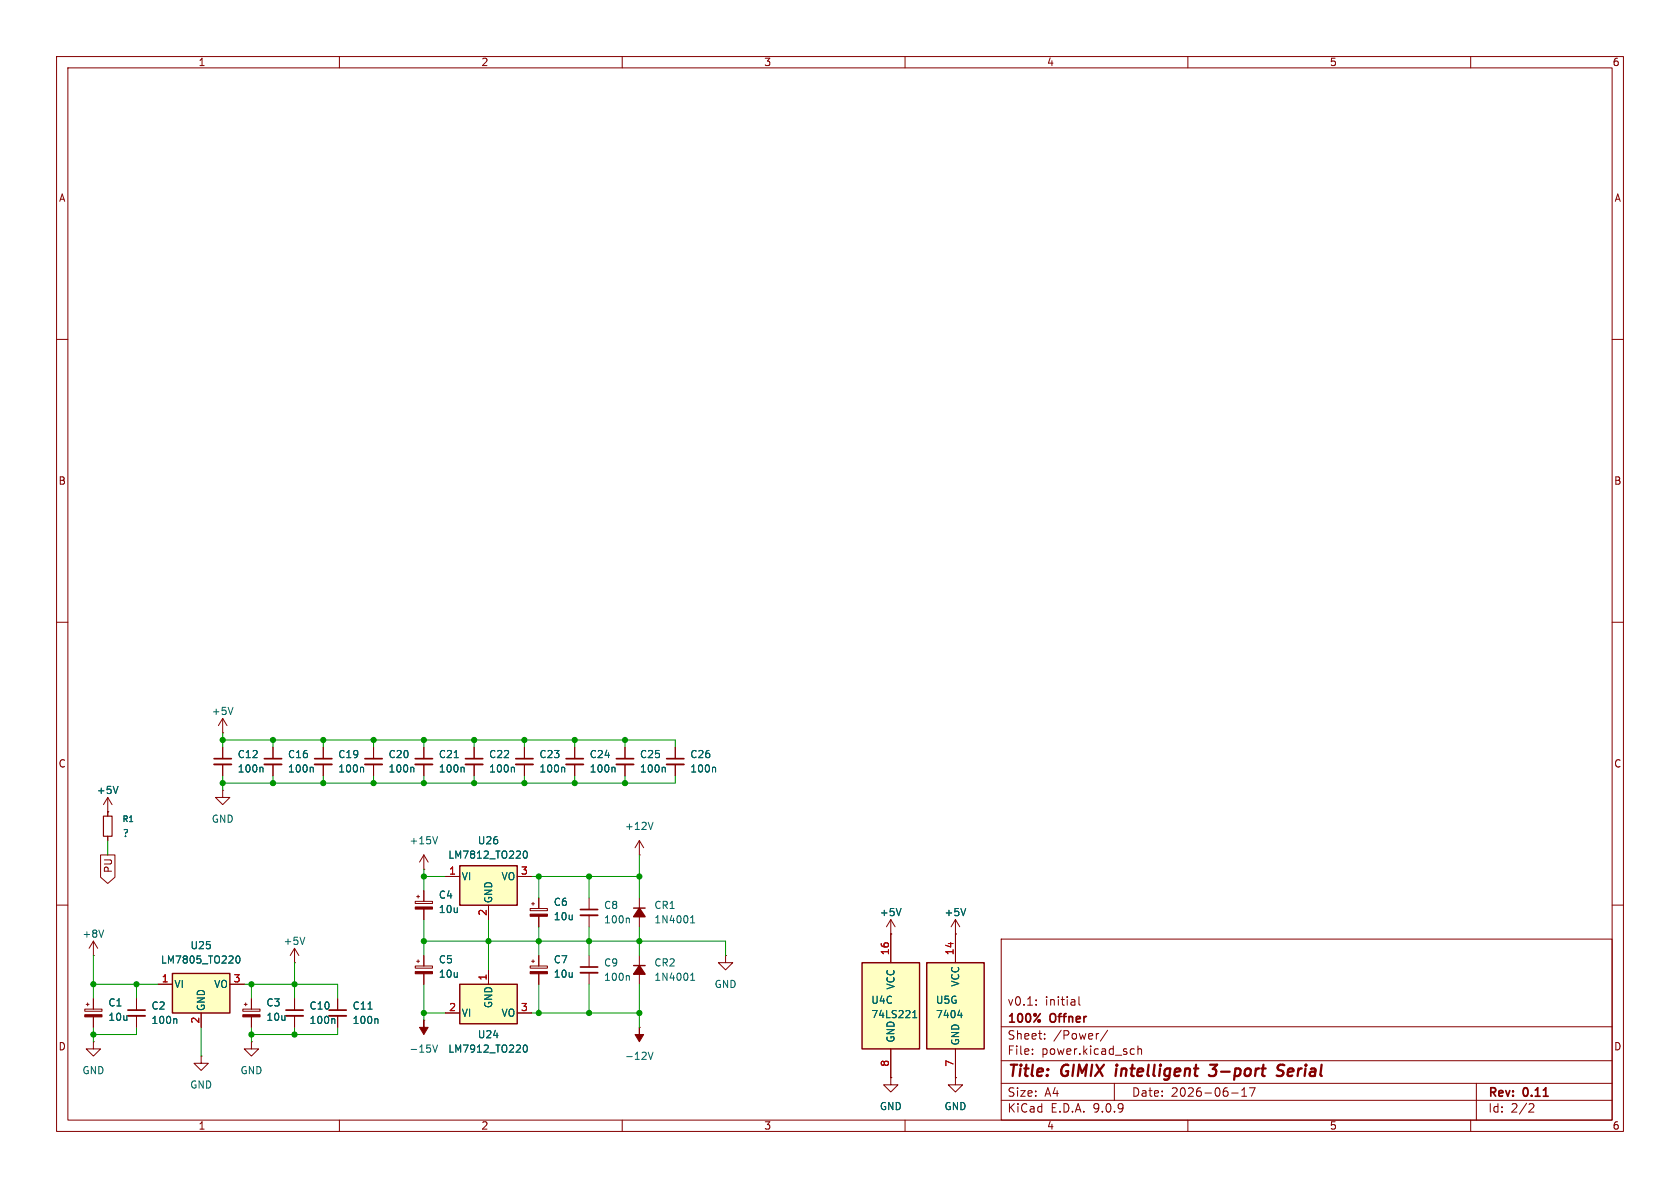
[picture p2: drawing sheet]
<svg xmlns="http://www.w3.org/2000/svg" width="297mm" height="210mm" viewBox="0 0 297 210" stroke-linecap="round" stroke-linejoin="round" font-family="sans-serif">
<g fill="none" stroke="#840000" stroke-width=".18">
<path d="M10 10h277v190h-277zM12 12h273v186h-273zM60 10v2M110 10v2M160 10v2M210 10v2M260 10v2M10 60h2M285 60h2M10 110h2M285 110h2M39.4 139.7v1.3h1.2l-1.2 1.2-1.3-1.2h1.3"/>
<path d="M39.4 139.7h.1M39.4 129.5h.1M39.4 127l-.8 1.3M39.4 127l.7 1.3M39.4 127v2.5M39.4 132.1v2M39.4 135.1v2.1M48.3 132.1v2M48.3 135.1v2.1M57.1 132.1v2M57.1 135.1v2.1M66 132.1v2"/>
<path d="M66 135.1v2.1M19 143.5h.1M19 141v3.3M19 147.8v.8M19 141l-.7 1.2M19 141l.8 1.2M73.4 159.3h3.1v.4h-3.1zM73.7 158.5h.5M73.9 158.2v.6M74.9 153.7h.1M74.9 151.1l-.7 1.3M74.9 151.1l.8 1.3"/>
<path d="M74.9 151.1v2.6M74.9 157.5v1.8M94 159.8h.5M94.2 159.5v.5M95.2 158.8v1.8M104.1 158.8v2M10 160h2M15 178.4h3v.4h-3zM15.2 177.5h.5M15.5 177.3v.5M16.5 168.9h.1M16.5 166.4l-.8 1.2"/>
<path d="M16.5 166.4l.8 1.2M16.5 166.4v2.5M16.5 176.5v1.9M16.5 179.8v1.8M24.1 176.5v2.1M24.1 179.6v2M52.1 170.2h.1M52.1 167.6v2.6M52.1 176.5v2.1M52.1 179.6v2M52.1 167.6l-.8 1.3M52.1 167.6l.7 1.3"/>
<path d="M59.7 176.5v2.1M59.7 179.6v2M74.9 160.7v1.9M93.7 160.6h3.1v.4h-3.1zM95.2 162v1.8M104.1 161.8v2M177 166h108v32h-108zM183.2 177.6v.1M183.2 176.8v.1M190.7 176.2v1.3l.3 .2M285 160h2M16.5 184.2v1.2h1.3l-1.3 1.3-1.3-1.3h1.3"/>
<path d="M16.5 184.2h.1M35.6 186.7v1.3h1.2l-1.2 1.2-1.3-1.2h1.3M35.6 186.7h.1M44.4 184.2v1.2h1.3l-1.3 1.3-1.2-1.3h1.2M44.4 184.2h.1M60 198v2M110 198v2M160 198v2M177 194.5h108M177 191.5h108M177 187.5h108M177 181.5h108"/>
<path d="M182.5 186.3v.1M182.5 185.5v.1M184.7 183.6v.1M184.7 182.8v.1M194.2 182.7l-.2 .1M195.8 182.1l-1.3 2M197 191.5v3M200.1 185.4l.4 .1M200.5 186.3l-.4 .1M201.2 185.5l.2-.1 .3 .1 .1 .9M201.2 184.9v1.5M210 198v2"/>
<path d="M217.7 193.2h1.2M219.5 193.8h.9M219.5 192.7l.5-.4v1.5M221.9 192.3l-.7 1.5M260 198v2M261 191.5v6.5M270.5 195.1l.5 .1 .2 .3-1 1.1h1"/>
</g>
<path d="M197.4 188.9l-.2 1.3M213.7 190l.3 .2h.5l.3-.2M213.9 188.2h1.3l-.8 .8 .5 .1M227.1 188.3a.85 .85 0 0 0-1.1 .1 .45 .45 0 0 0 .2 .8l.4 .1a.49 .49 0 0 1 .3 .5 .49 .49 0 0 1-.5 .4l-.7-.1" fill="none" stroke="#840000" stroke-width=".4"/>
<path d="M37.8 134.1h3.1M46.7 134.1h3.1M55.6 134.1h3.1M64.5 134.1h3.1M22.6 178.6h3.1M50.5 178.6h3.1M58.2 178.6h3M102.6 160.8h3.1" fill="none" stroke="#840000" stroke-width=".3"/>
<path d="M37.8 135.1h3.1M46.7 135.1h3.1M55.6 135.1h3.1M64.5 135.1h3.1M22.6 179.6h3.1M50.5 179.6h3.1M58.2 179.6h3M102.6 161.8h3.1" fill="none" stroke="#840000" stroke-width=".33"/>
<g fill="none" stroke="#006464" stroke-width=".18">
<path d="M20.9 139l-.5 1.3M41.2 125l-.4 1.3M46.3 135.6l.2 .2v.7M55.2 135.6l.2 .2v.7M64.1 135.6l.2 .2v.7M73 135.6l.2 .2v.7M77.3 147.9l-.4 1.3M18.3 164.4l-.4 1.3M53.9 165.7l-.4 1.2M65.1 178.4h.7M111.1 162.3l.2 .2v.6M31.1 180.1l.2 .2v.6"/>
<path d="M59 180.1l.2 .2v.6M66.6 180.1l.2 .2v.6"/>
</g>
<path d="M18.3 144.3h1.5v3.5h-1.5z" fill="none" stroke="#840000" stroke-width=".2"/>
<g fill="#840000" stroke="#840000" stroke-width=".18">
<path d="M15 179.4h3v.4h-3z"/>
<path d="M93.7 161.6h3.1v.4h-3.1z"/>
<path d="M73.4 160.3h3.1v.4h-3.1z"/>
</g>
<path d="M81.3 153h10.1v7h-10.1z" fill="#ffffc2"/>
<path d="M81.3 153h10.1v7h-10.1z" fill="none" stroke="#840000" stroke-width=".25"/>
<path d="M78.7 154.9h2.6M91.4 154.9h2.6M86.4 160v2.6" fill="none" stroke="#840000" stroke-width=".18"/>
<path d="M92.7 150.5l.1-.1a.68 .68 0 0 1 .4 .7 .68 .68 0 0 1-.4 .6 .84 .84 0 0 1-.1-1.2z" fill="none" stroke="#006464" stroke-width=".18"/>
<path d="M30.5 172.1h10.1v7h-10.1z" fill="#ffffc2"/>
<path d="M30.5 172.1h10.1v7h-10.1z" fill="none" stroke="#840000" stroke-width=".25"/>
<g fill="none" stroke="#840000" stroke-width=".18">
<path d="M27.9 174h2.6M35.6 179.1v2.5M40.6 174h2.6M42.9 178.4h3.1v.4h-3.1zM43.2 177.5h.5M43.4 177.3v.5M44.4 176.5v1.9M44.4 179.8v1.8M93.7 170.8h3.1v.3h-3.1zM94 169.9h.5M94.2 169.7v.5M95.2 168.9v1.9"/>
<path d="M95.2 172.1v1.9M104.1 168.9v2M104.1 172v2"/>
</g>
<path d="M41.8 169.1l.2-.1a.68 .68 0 0 1 .4 .6 .68 .68 0 0 1-.4 .7l-.2-.2-.1-.3zM111.1 172.5l.2 .1v.7" fill="none" stroke="#006464" stroke-width=".18"/>
<g fill="#840000" stroke="#840000" stroke-width=".18">
<path d="M42.9 179.4h3.1v.4h-3.1z"/>
<path d="M93.7 171.8h3.1v.3h-3.1z"/>
</g>
<path d="M102.6 170.9h3.1" fill="none" stroke="#840000" stroke-width=".3"/>
<path d="M102.6 172h3.1" fill="none" stroke="#840000" stroke-width=".33"/>
<path d="M81.3 174h10.1v7h-10.1z" fill="#ffffc2"/>
<path d="M81.3 174h10.1v7h-10.1z" fill="none" stroke="#840000" stroke-width=".25"/>
<path d="M73.4 170.8h3.1v.3h-3.1zM73.7 169.9h.5M73.9 169.7v.5M74.9 168.9v1.9M74.9 172.1v1.9M78.7 179.1h2.6M86.4 171.5v2.5M91.4 179.1h2.6M74.9 180.3h.1" fill="none" stroke="#840000" stroke-width=".18"/>
<path d="M76.5 184.7l.4 1.3 .4-1.3M92.7 184.8l.1-.1a.68 .68 0 0 1 .4 .7 .68 .68 0 0 1-.4 .6 .84 .84 0 0 1-.1-1.2z" fill="none" stroke="#006464" stroke-width=".18"/>
<g fill="#840000" stroke="#840000" stroke-width=".18">
<path d="M74.9 180.3v1.3h.8l-.8 1.3-.7-1.3h.7z"/>
<path d="M73.4 171.8h3.1v.3h-3.1z"/>
</g>
<path d="M163.8 170.2h10.2v15.2h-10.2z" fill="#ffffc2"/>
<path d="M112 170.7h2M163.8 170.2h10.2v15.2h-10.2z" fill="none" stroke="#840000" stroke-width=".25"/>
<g fill="none" stroke="#840000" stroke-width=".18">
<path d="M74.9 132.1v2M74.9 135.1v2.1M83.8 132.1v2M83.8 135.1v2.1M92.7 132.1v2M92.7 135.1v2.1M110.5 132.1v2M110.5 135.1v2.1M119.4 132.1v2M119.4 135.1v2.1M113 151.1h.1M113 148.6l-.7 1.3"/>
<path d="M113 148.6l.8 1.3M113 148.6v2.5M113 168.9v5.1M128.3 168.9v1.3h1.2l-1.2 1.3-1.3-1.3h1.3M128.3 168.9h.1M157.5 165.1h.1M157.5 162.6l-.8 1.2M157.5 162.6l.7 1.2M157.5 162.6v2.5M168.9 165.1h.1M168.9 162.6v7.6M168.9 162.6l-.8 1.2"/>
<path d="M168.9 162.6l.8 1.2M113 181.6h.1M157.5 190.5v1.3h1.2l-1.2 1.2-1.3-1.2h1.3M157.5 190.5h.1M168.9 190.5v1.3h1.3l-1.3 1.2-1.3-1.2h1.3M168.9 190.5h.1M168.9 185.4v5.1"/>
</g>
<g fill="none" stroke="#006464" stroke-width=".18">
<path d="M80.3 133.9h.7M81.9 135.6l.2 .2v.7M90.8 135.6l.1 .2v.7M99.7 135.6l.1 .2v.7M117.4 135.6l.2 .2v.7M126.3 135.6l.2 .2v.7M115.4 145.4l-.4 1.2M122.1 173.3h.7M122.1 172.4l.4-.4v1.3M159.3 160.6l-.4 1.3M169.3 179.5h.8M169.9 179.1v.8"/>
<path d="M170.7 160.6l-.4 1.3M114.6 186l.4 1.3 .4-1.3"/>
</g>
<path d="M113 181.6v1.3h.8l-.8 1.3-.7-1.3h.7z" fill="#840000" stroke="#840000" stroke-width=".18"/>
<path d="M73.4 134.1h3.1M82.3 134.1h3M91.2 134.1h3M109 134.1h3M117.9 134.1h3" fill="none" stroke="#840000" stroke-width=".3"/>
<path d="M73.4 135.1h3.1M82.3 135.1h3M91.2 135.1h3M109 135.1h3M117.9 135.1h3" fill="none" stroke="#840000" stroke-width=".33"/>
<path d="M113 170.7l1 1.5h-2z" fill="#840000" stroke="#840000" stroke-width=".25"/>
<path d="M152.4 170.2h10.2v15.2h-10.2z" fill="#ffffc2"/>
<path d="M112 160.5h2M152.4 170.2h10.2v15.2h-10.2z" fill="none" stroke="#840000" stroke-width=".25"/>
<g fill="none" stroke="#840000" stroke-width=".18">
<path d="M39.4 132.1v2M39.4 135.1v2.1M48.3 132.1v2M48.3 135.1v2.1M57.1 132.1v2M57.1 135.1v2.1M66 132.1v2M66 135.1v2.1M74.9 132.1v2M74.9 135.1v2.1M83.8 132.1v2M83.8 135.1v2.1"/>
<path d="M92.7 132.1v2M92.7 135.1v2.1M101.6 132.1v2M101.6 135.1v2.1M110.5 132.1v2M110.5 135.1v2.1M119.4 132.1v2M119.4 135.1v2.1M17.8 151.1h2.5v4l-1.3 1.1-1.2-1.1zM19 143.5h.1M19 143.5v.8M19 147.8v.8"/>
<path d="M74.9 157.5v1.8M78.7 154.9h2.6M91.4 154.9h2.6M95.2 158.8v1.8M113 158.8v5M16.5 176.5v1.9M16.5 179.8v1.8M24.1 176.5v2.1M24.1 179.6v2M27.9 174h2.6M35.6 179.1v2.5M40.6 174h2.6"/>
<path d="M44.4 176.5v1.9M44.4 179.8v1.8M52.1 176.5v2.1M52.1 179.6v2M59.7 176.5v2.1M59.7 179.6v2M74.9 160.7v1.9M74.9 168.9v1.9M74.9 172.1v1.9M78.7 179.1h2.6M86.4 160v2.6M86.4 171.5v2.5"/>
<path d="M91.4 179.1h2.6M95.2 162v1.8M95.2 168.9v1.9M95.2 172.1v1.9M157.5 165.1h.1M157.5 165.1v5.1M168.9 165.1h.1M168.9 165.1v5.1M157.5 190.5h.1M157.5 185.4v5.1M168.9 190.5h.1M168.9 185.4v5.1"/>
</g>
<g fill="none" stroke="#006464" stroke-width=".18">
<path d="M20.9 139l-.5 1.3M46.3 135.6l.2 .2v.7M55.2 135.6l.2 .2v.7M64.1 135.6l.2 .2v.7M73 135.6l.2 .2v.7M80.3 133.9h.7M81.9 135.6l.2 .2v.7M90.8 135.6l.1 .2v.7M99.7 135.6l.1 .2v.7M108.5 135.6l.2 .2v.7M117.4 135.6l.2 .2v.7M126.3 135.6l.2 .2v.7"/>
<path d="M92.7 150.5l.1-.1a.68 .68 0 0 1 .4 .7 .68 .68 0 0 1-.4 .6 .84 .84 0 0 1-.1-1.2zM41.8 169.1l.2-.1a.68 .68 0 0 1 .4 .6 .68 .68 0 0 1-.4 .7l-.2-.2-.1-.3zM65.1 178.4h.7M122.1 163.1h.7M122.1 162.2l.4-.3v1.2M159.3 160.6l-.4 1.3M161.4 179.9h.7M161.4 179l.3-.4v1.3M169.3 179.5h.8M169.9 179.1v.8M170.7 160.6l-.4 1.3M31.1 180.1l.2 .2v.6"/>
<path d="M59 180.1l.2 .2v.6M66.6 180.1l.2 .2v.6M92.7 184.8l.1-.1a.68 .68 0 0 1 .4 .7 .68 .68 0 0 1-.4 .6 .84 .84 0 0 1-.1-1.2z"/>
</g>
<path d="M113 160.5l1 1.6h-2z" fill="#840000" stroke="#840000" stroke-width=".25"/>
<path d="M100.1 134.1h3" fill="none" stroke="#840000" stroke-width=".3"/>
<path d="M100.1 135.1h3" fill="none" stroke="#840000" stroke-width=".33"/>
<g fill="none" stroke="#009600" stroke-width=".18">
<path d="M39.4 129.5v2.6M39.4 137.2v2.5M39.4 130.8h80v1.3M48.3 130.8v1.3M48.3 137.2v1.2M57.1 130.8v1.3M57.1 137.2v1.2M66 130.8v1.3M66 137.2v1.2M74.9 130.8v1.3M74.9 137.2v1.2M83.8 130.8v1.3"/>
<path d="M83.8 137.2v1.2M92.7 130.8v1.3M92.7 137.2v1.2M101.6 130.8v1.3M101.6 137.2v1.2M110.5 130.8v1.3M110.5 137.2v1.2M119.4 137.2v1.2h-80M19 148.6v2.5M74.9 154.9h3.8M74.9 153.7v3.8M94 154.9h19"/>
<path d="M95.2 154.9v3.9M104.1 154.9v3.9M113 151.1v7.7M16.5 174h11.4M16.5 168.9v7.6M24.1 174v2.5M43.2 174h16.5v2.5M44.4 174v2.5M52.1 170.2v6.3M74.9 166.4h53.4v2.5M74.9 179.1h3.8M74.9 162.6v6.3"/>
<path d="M74.9 174v6.3M86.4 162.6v8.9M94 179.1h19M95.2 163.8v5.1M95.2 174v5.1M104.1 163.8v5.1M104.1 174v5.1M113 163.8v5.1M113 174v7.6M16.5 181.6v2.6M24.1 181.6v1.3h-7.6M35.6 181.6v5.1"/>
<path d="M44.4 181.6v2.6M52.1 181.6v1.3M59.7 181.6v1.3h-15.3"/>
</g>
<g fill="#009600" stroke="#009600" stroke-width=".18">
<circle cx="101.6" cy="138.4" r=".46"/>
<circle cx="83.8" cy="130.8" r=".46"/>
<circle cx="74.9" cy="130.8" r=".46"/>
<circle cx="101.6" cy="130.8" r=".46"/>
<circle cx="92.7" cy="130.8" r=".46"/>
<circle cx="92.7" cy="138.4" r=".46"/>
<circle cx="74.9" cy="138.4" r=".46"/>
<circle cx="83.8" cy="138.4" r=".46"/>
<circle cx="110.5" cy="130.8" r=".46"/>
<circle cx="110.5" cy="138.4" r=".46"/>
<circle cx="66" cy="130.8" r=".46"/>
<circle cx="57.1" cy="138.4" r=".46"/>
<circle cx="57.1" cy="130.8" r=".46"/>
<circle cx="66" cy="138.4" r=".46"/>
<circle cx="48.3" cy="130.8" r=".46"/>
<circle cx="39.4" cy="130.8" r=".46"/>
<circle cx="39.4" cy="138.4" r=".46"/>
<circle cx="48.3" cy="138.4" r=".46"/>
<circle cx="95.2" cy="166.4" r=".46"/>
<circle cx="95.2" cy="179.1" r=".46"/>
<circle cx="95.2" cy="154.9" r=".46"/>
<circle cx="86.4" cy="166.4" r=".46"/>
<circle cx="74.9" cy="166.4" r=".46"/>
<circle cx="74.9" cy="154.9" r=".46"/>
<circle cx="113" cy="179.1" r=".46"/>
<circle cx="74.9" cy="179.1" r=".46"/>
<circle cx="104.1" cy="179.1" r=".46"/>
<circle cx="44.4" cy="174" r=".46"/>
<circle cx="24.1" cy="174" r=".46"/>
<circle cx="52.1" cy="182.9" r=".46"/>
<circle cx="44.4" cy="182.9" r=".46"/>
<circle cx="16.5" cy="182.9" r=".46"/>
<circle cx="16.5" cy="174" r=".46"/>
<circle cx="52.1" cy="174" r=".46"/>
<circle cx="104.1" cy="166.4" r=".46"/>
<circle cx="113" cy="154.9" r=".46"/>
<circle cx="104.1" cy="154.9" r=".46"/>
<circle cx="113" cy="166.4" r=".46"/>
</g>
<g font-size="2.8" fill="#840000">
<text x="178" y="190.9">Title:</text>
<text x="187.7" y="190.9">GIMIX</text>
<text x="198.1" y="190.9">intelligent</text>
<text x="215.5" y="190.9">3-port</text>
<text x="228.2" y="190.9">Serial</text>
</g>
<g font-size="2.1" fill="#840000">
<text x="178" y="178">v0.1:</text>
<text x="184.7" y="178">initial</text>
<text x="178" y="184">Sheet:</text>
<text x="178" y="181.2">100%</text>
<text x="185.7" y="181.2">Offner</text>
<text x="186.2" y="184">/Power/</text>
<text x="178" y="186.7">File:</text>
<text x="184.1" y="186.7">power.kicad_sch</text>
<text x="178" y="196.9">KiCad</text>
<text x="178" y="194.1">Size:</text>
<text x="184.7" y="194.1">A4</text>
<text x="185.7" y="196.9">E.D.A.</text>
<text x="193.3" y="196.9">9.0.9</text>
<text x="200" y="194.1">Date:</text>
<text x="207" y="194.1">2026-06-17</text>
<text x="263" y="194.3">Rev:</text>
<text x="263" y="196.9">Id:</text>
<text x="267.1" y="196.9">2/2</text>
<text x="269.4" y="194.3">0.11</text>
</g>
<g font-size="1.8" fill="#840000">
<text x="35" y="11.9">1</text>
<text x="85" y="11.9">2</text>
<text x="135" y="11.9">3</text>
<text x="185" y="11.9">4</text>
<text x="235" y="11.9">5</text>
<text x="285" y="11.9">6</text>
<text x="10.3" y="35.9">A</text>
<text x="285.3" y="35.9">A</text>
<text x="10.3" y="85.9">B</text>
<text x="285.3" y="85.9">B</text>
<text x="10.3" y="135.9">C</text>
<text x="285.3" y="135.9">C</text>
<text x="20" y="154.4" transform="rotate(-90 20 154.4)">PU</text>
<text x="10.3" y="185.9">D</text>
<text x="285.3" y="185.9">D</text>
<text x="35" y="199.9">1</text>
<text x="85" y="199.9">2</text>
<text x="135" y="199.9">3</text>
<text x="185" y="199.9">4</text>
<text x="235" y="199.9">5</text>
<text x="285" y="199.9">6</text>
</g>
<g font-size="1.8" fill="#006464">
<text x="37.3" y="126.6">+5V</text>
<text x="41.9" y="136.8">100n</text>
<text x="41.9" y="134.2">C12</text>
<text x="50.8" y="136.8">100n</text>
<text x="50.8" y="134.2">C16</text>
<text x="59.7" y="136.8">100n</text>
<text x="59.7" y="134.2">C19</text>
<text x="68.6" y="136.8">100n</text>
<text x="68.6" y="134.2">C20</text>
<text x="77.5" y="136.8">100n</text>
<text x="77.5" y="134.2">C21</text>
<text x="86.4" y="136.8">100n</text>
<text x="86.4" y="134.2">C22</text>
<text x="95.3" y="136.8">100n</text>
<text x="95.3" y="134.2">C23</text>
<text x="104.1" y="136.8">100n</text>
<text x="104.1" y="134.2">C24</text>
<text x="113" y="136.8">100n</text>
<text x="113" y="134.2">C25</text>
<text x="121.9" y="136.8">100n</text>
<text x="121.9" y="134.2">C26</text>
<text x="17" y="140.6">+5V</text>
<text x="21.6" y="148.2">?</text>
<text x="37.3" y="145.6">GND</text>
<text x="72.3" y="149.5">+15V</text>
<text x="84.4" y="149.5">U26</text>
<text x="110.4" y="146.9">+12V</text>
<text x="79.2" y="152">LM7812_TO220</text>
<text x="81.5" y="155.8">VI</text>
<text x="88.6" y="155.8">VO</text>
<text x="77.5" y="159.1">C4</text>
<text x="77.5" y="161.6">10u</text>
<text x="87.2" y="159.8" transform="rotate(-90 87.2 159.8)">GND</text>
<text x="97.8" y="160.3">C6</text>
<text x="106.7" y="160.9">C8</text>
<text x="115.6" y="160.9">CR1</text>
<text x="14.5" y="166">+8V</text>
<text x="33.6" y="168">U25</text>
<text x="50" y="167.2">+5V</text>
<text x="97.8" y="162.9">10u</text>
<text x="106.7" y="163.4">100n</text>
<text x="115.6" y="163.4">1N4001</text>
<text x="155.4" y="162.2">+5V</text>
<text x="166.9" y="162.2">+5V</text>
<text x="28.4" y="170.5">LM7805_TO220</text>
<text x="77.5" y="170.5">C5</text>
<text x="77.5" y="173">10u</text>
<text x="97.8" y="170.5">C7</text>
<text x="97.8" y="173">10u</text>
<text x="106.7" y="171">C9</text>
<text x="106.7" y="173.6">100n</text>
<text x="115.6" y="171">CR2</text>
<text x="115.6" y="173.6">1N4001</text>
<text x="19.1" y="178.1">C1</text>
<text x="26.7" y="178.7">C2</text>
<text x="30.7" y="174.9">VI</text>
<text x="36.4" y="178.8" transform="rotate(-90 36.4 178.8)">GND</text>
<text x="37.8" y="174.9">VO</text>
<text x="47" y="178.1">C3</text>
<text x="54.6" y="178.7">C10</text>
<text x="62.2" y="178.7">C11</text>
<text x="81.5" y="179.9">VI</text>
<text x="87.2" y="178.3" transform="rotate(-90 87.2 178.3)">GND</text>
<text x="88.6" y="179.9">VO</text>
<text x="126.2" y="174.9">GND</text>
<text x="153.9" y="177.6">U4C</text>
<text x="158.3" y="175" transform="rotate(-90 158.3 175)">VCC</text>
<text x="165.4" y="177.6">U5G</text>
<text x="169.8" y="174.5" transform="rotate(-90 169.8 174.5)">VCC</text>
<text x="19.1" y="180.7">10u</text>
<text x="26.7" y="181.2">100n</text>
<text x="47" y="180.7">10u</text>
<text x="54.6" y="181.2">100n</text>
<text x="62.2" y="181.2">100n</text>
<text x="84.4" y="183.7">U24</text>
<text x="153.9" y="180.2">74LS221</text>
<text x="158.3" y="184.4" transform="rotate(-90 158.3 184.4)">GND</text>
<text x="165.4" y="180.2">7404</text>
<text x="169.8" y="184.9" transform="rotate(-90 169.8 184.9)">GND</text>
<text x="14.5" y="190.1">GND</text>
<text x="42.4" y="190.1">GND</text>
<text x="72.3" y="186.3">-15V</text>
<text x="79.2" y="186.3">LM7912_TO220</text>
<text x="110.4" y="187.6">-12V</text>
<text x="33.5" y="192.6">GND</text>
<text x="155.4" y="196.4">GND</text>
<text x="166.9" y="196.4">GND</text>
</g>
<g font-size="1.8" fill="#a90000">
<text x="79.3" y="154.7">1</text>
<text x="92" y="154.7">3</text>
<text x="86.1" y="162" transform="rotate(-90 86.1 162)">2</text>
<text x="28.5" y="173.7">1</text>
<text x="41.2" y="173.7">3</text>
<text x="86.1" y="173.4" transform="rotate(-90 86.1 173.4)">1</text>
<text x="157.2" y="169" transform="rotate(-90 157.2 169)">16</text>
<text x="168.7" y="169" transform="rotate(-90 168.7 169)">14</text>
<text x="79.3" y="178.8">2</text>
<text x="92" y="178.8">3</text>
<text x="35.3" y="181" transform="rotate(-90 35.3 181)">2</text>
<text x="157.2" y="188.7" transform="rotate(-90 157.2 188.7)">8</text>
<text x="168.7" y="188.7" transform="rotate(-90 168.7 188.7)">7</text>
</g>
<text font-size="1.4" fill="#006464" x="21.6" y="145.5">R1</text>
</svg>
